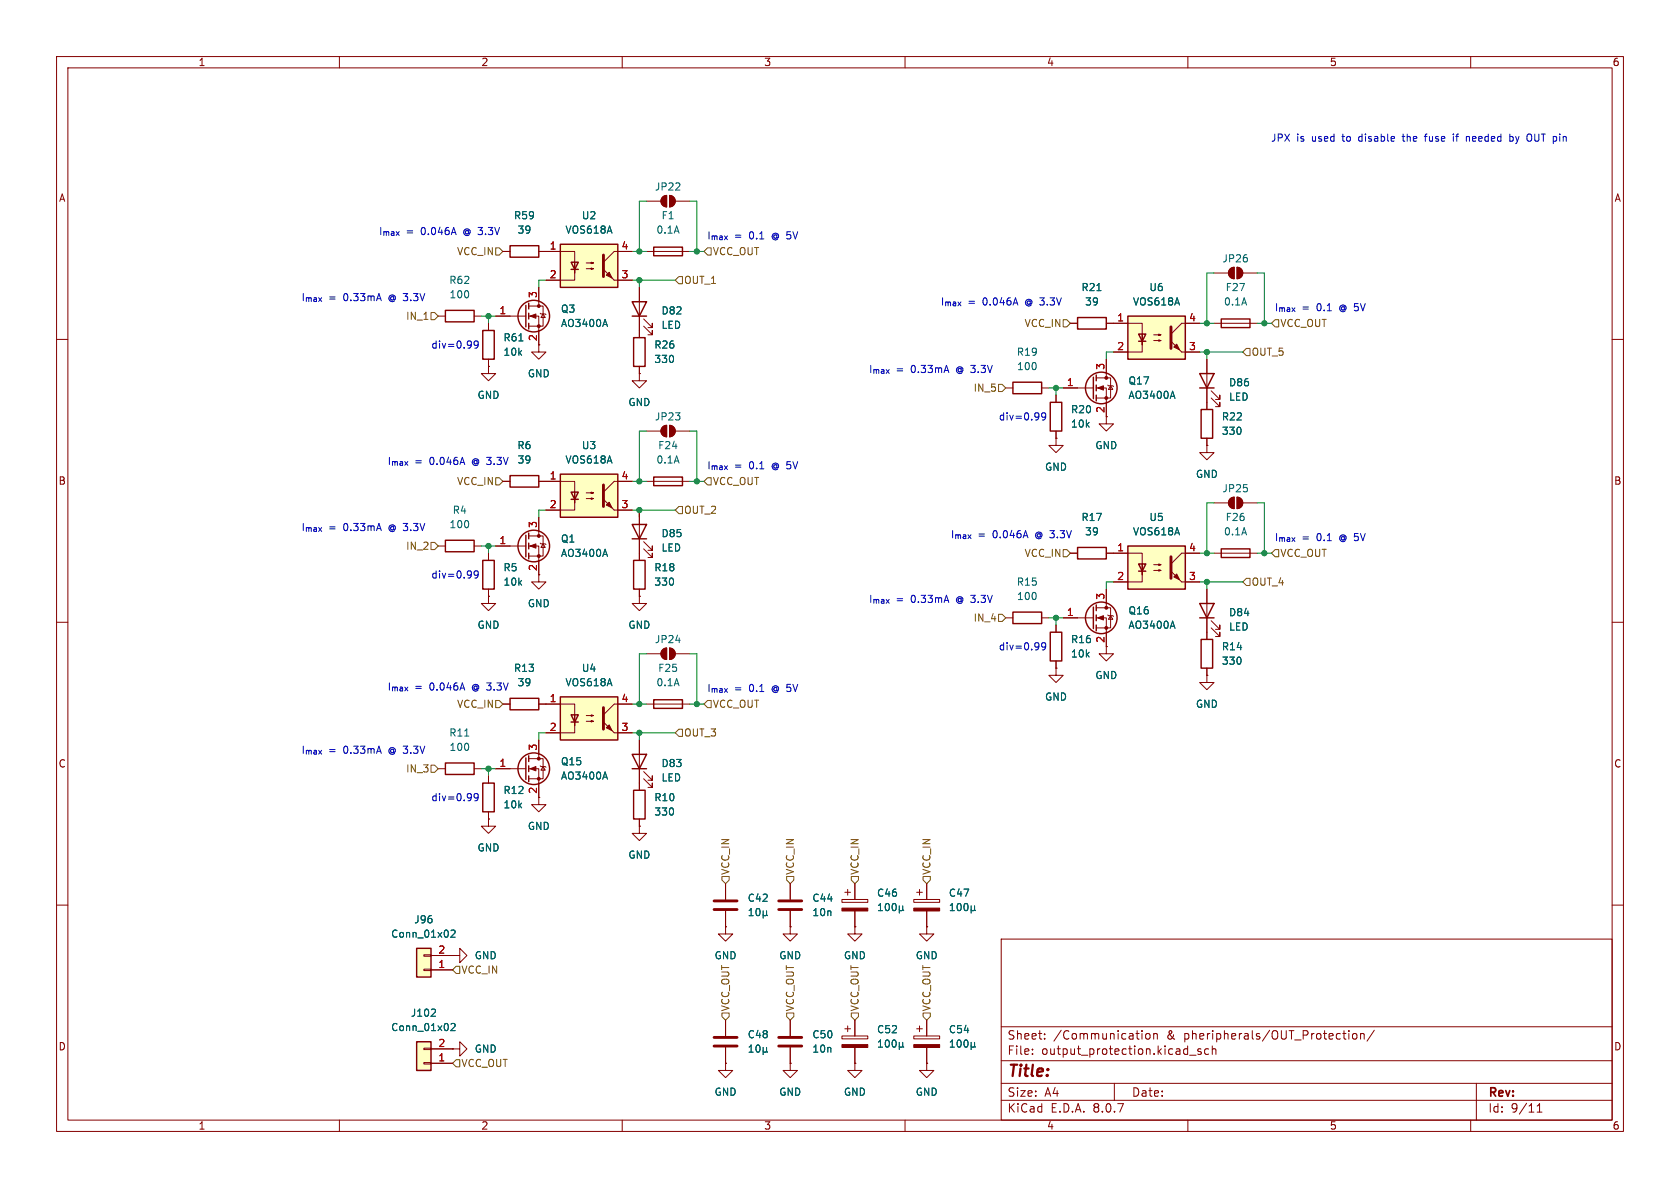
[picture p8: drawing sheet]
<svg xmlns="http://www.w3.org/2000/svg" width="297mm" height="210mm" viewBox="0 0 297 210" stroke-linecap="round" stroke-linejoin="round" font-family="sans-serif">
<g fill="none" stroke="#840000" stroke-width=".18">
<path d="M10 10h277v190h-277zM12 12h273v186h-273zM60 10v2M110 10v2M160 10v2M210 10v2M260 10v2M114.3 35.6h2.5M117.1 34.8l.8-.3v2.1a1.02 1.02 0 0 1-1-.7 1.02 1.02 0 0 1 .2-1.1zM118.4 34.5a1.02 1.02 0 0 1 1 1.1 1.02 1.02 0 0 1-1 1zM119.4 35.6h2.5M88.9 44.5h1.3"/>
<path d="M95.2 44.5h1.3M113 50.8v7.6M113.8 57.7l1.5 1.5v-.8v.8h-.7M113.8 56.4l1.5 1.5v-.7v.7h-.7M10 60h2M186.7 77.5v1.2h1.3l-1.3 1.3-1.3-1.3h1.3M186.7 77.5h.1M186.7 69.9v1.2M186.7 76.2v1.3M188 68.6h5.3M193.8 68.6h1.8v6.3h1.2l-1.2 1.3-1.3-1.3h1.3M193.8 66.8h2.5v3.6h-2.5"/>
<path d="M195.6 63.5v3.3M195.8 68.1l.2 .1h.7l.1 .1M196.3 68.2l.4 .6h-.7zM213.4 78.7v1.3h1.2l-1.2 1.3-1.3-1.3h1.3M213.4 78.7h.1M213.4 63.5v8.9M213.4 77.5v1.2M214.1 70.4l1.5 1.5v-.8v.8h-.7M214.1 69.1l1.5 1.5v-.7v.7h-.7M285 60h2M77.5 96.5h1.2M83.8 96.5h1.3"/>
<path d="M86.4 97.8v1.3M87.6 96.5h5.4M93.5 96.5h1.7v5.1M93.5 94.7h2.5v3.6h-2.5M95.2 91.4v3.3M95.5 96l.1 .1h.8l.1 .2M96 96.1l.4 .7h-.8zM113 90.2v7.6M113.8 97l1.5 1.6v-.8v.8h-.7M113.8 95.8l1.5 1.5v-.8v.8h-.7M189.2 97.8h1.3M195.6 97.8h1.2"/>
<path d="M214.6 97.8h7.6M214.6 88.9h2.6M217.5 88.2l.7-.3v2a1.02 1.02 0 0 1-.9-.6 1.02 1.02 0 0 1 .2-1.1zM218.7 87.9a1.02 1.02 0 0 1 1 1 1.02 1.02 0 0 1-1 1zM219.7 88.9h2.5M10 110h2M86.4 105.4v1.3h1.2l-1.2 1.3-1.3-1.3h1.3M86.4 105.4h.1M86.4 104.1v1.3M113 105.4v1.3h1.3l-1.3 1.3-1.2-1.3h1.2M113 105.4h.1M114.3 115.6h2.5"/>
<path d="M117.1 114.9l.8-.3v2a1.02 1.02 0 0 1-1-.6 1.02 1.02 0 0 1 .2-1.1zM118.4 114.6a1.02 1.02 0 0 1 1 1 1.02 1.02 0 0 1-1 1zM119.4 115.6h2.5M177.8 109.2h1.3M184.1 109.2h1.3M285 110h2M77.5 135.9h1.2M83.8 135.9h1.3M87.6 135.9h5.4M88.9 124.5h1.3M93.5 135.9h1.7v5.1M93.5 134.1h2.5v3.6h-2.5"/>
<path d="M95.2 130.8v3.3M95.2 124.5h1.3M95.5 135.4l.1 .1h.8l.1 .1M96 135.5l.4 .6h-.8zM113 130.8v7.6M113.8 137.7l1.5 1.5v-.8v.8h-.7M113.8 136.4l1.5 1.5v-.7v.7h-.7M114.3 124.5h7.6M10 160h2M177 166h108v32h-108zM285 160h2M60 198v2"/>
<path d="M110 198v2M160 198v2M177 194.5h108M177 191.5h108M177 187.5h108M177 181.5h108M182.5 186.3v.1M182.5 185.5v.1M184.7 183.6v.1M184.7 182.8v.1M197 191.5v3M201.9 182.2v.1"/>
<path d="M202.7 182.8l.3-.1 .3 .3v.4l-.3 .3-.3-.1-.2-.2v-.4zM204 182.8l.2-.1 .3 .1 .1 .9M204 182.7v1M210 198v2M210.3 186.5h1.2M212.3 185.5l-.3-.1-.3 .2 .1 .2 .5 .2v.3h-.6M213.7 185.5l-.5-.1-.2 .3v.4l.1 .2h.6M214.3 185.5l.2-.1 .4 .1 .1 .9M214.3 184.9v1.5M237.4 182.7h.6M237.8 183.7h.2M238.5 182.2v.1"/>
<path d="M238.5 182.7v1M239.2 182.8l.4-.1 .3 .3v.4l-.3 .3-.4-.1-.1-.2v-.4zM240.5 182.8l.2-.1 .4 .1 .1 .9M240.5 182.7v1M243 182.1l-1.3 2M260 198v2M261 191.5v6.5M271.7 196.6h.9M271.7 195.5l.5-.4v1.5"/>
</g>
<g fill="none" stroke="#840000" stroke-width=".25">
<path d="M90.2 43.4h5v2.1h-5zM111.8 53.3h2.5l-1.3 2.6zM111.8 55.9h2.5M185.7 71.1h2v5.1h-2zM193.3 66.7v3.8M193.8 66.3v1M193.8 68.1v1M193.8 69.9v1M212.1 66h2.5l-1.2 2.6zM212.1 68.6h2.5M212.3 72.4h2.1v5.1h-2.1zM78.7 95.5h5.1v2h-5.1z"/>
<path d="M85.3 99.1h2.1v5h-2.1zM93 94.6v3.8M93.5 94.2v1.1M93.5 96v1M93.5 97.8v1M111.8 92.7h2.5l-1.3 2.6zM111.8 95.3h2.5M190.5 96.8h5.1v2h-5.1zM215.9 97h5.1v1.6h-5.1zM179.1 108.2h5v2h-5zM78.7 134.9h5.1v2h-5.1zM90.2 123.4h5v2.1h-5z"/>
<path d="M93 134v3.8M93.5 133.6v1M93.5 135.4v1M93.5 137.2v1M111.8 133.4h2.5l-1.3 2.5zM111.8 135.9h2.5M115.6 123.7h5v1.5h-5z"/>
<circle cx="194.7" cy="68.6" r="2.79"/>
<circle cx="94.4" cy="96.5" r="2.79"/>
<circle cx="94.4" cy="135.9" r="2.79"/>
</g>
<g fill="#840000" stroke="#840000" stroke-width=".18">
<path d="M194.1 68.6l1-.4v.8z"/>
<path d="M93.7 96.5l1-.4v.8z"/>
<path d="M117.1 114.9l.8-.3v2a1.02 1.02 0 0 1-1-.6 1.02 1.02 0 0 1 .2-1.1z"/>
<path d="M118.4 114.6a1.02 1.02 0 0 1 1 1 1.02 1.02 0 0 1-1 1z"/>
<path d="M93.7 135.9l1-.4v.8z"/>
<path d="M217.5 88.2l.7-.3v2a1.02 1.02 0 0 1-.9-.6 1.02 1.02 0 0 1 .2-1.1z"/>
<path d="M218.7 87.9a1.02 1.02 0 0 1 1 1 1.02 1.02 0 0 1-1 1z"/>
<path d="M117.1 34.8l.8-.3v2.1a1.02 1.02 0 0 1-1-.7 1.02 1.02 0 0 1 .2-1.1z"/>
<path d="M118.4 34.5a1.02 1.02 0 0 1 1 1.1 1.02 1.02 0 0 1-1 1z"/>
<circle cx="195.6" cy="70.4" r=".25"/>
<circle cx="195.6" cy="66.8" r=".25"/>
<circle cx="95.2" cy="98.3" r=".25"/>
<circle cx="95.2" cy="94.7" r=".25"/>
<circle cx="95.2" cy="137.7" r=".25"/>
<circle cx="95.2" cy="134.1" r=".25"/>
</g>
<path d="M207.3 69.2l.4 1.2M107 97.1l.4 1.3M82.2 130.1h.7M107 136.5l.4 1.2" fill="none" stroke="#006464" stroke-width=".18"/>
<path d="M99.1 43.2h10.1v7.6h-10.1z" fill="#ffffc2"/>
<path d="M99.1 43.2h10.1v7.6h-10.1zM101 46.4h1.2l-.6 1.2zM101 47.6h1.2M115.6 43.7h5v1.5h-5z" fill="none" stroke="#840000" stroke-width=".25"/>
<path d="M96.5 44.5h5.1v3.8v-1.9M101.6 47.6v1.9h-5.1M103.6 47.5h1.3l-.4 .1v-.2l.4 .1M103.6 46.5h1.3l-.4 .1v-.2l.4 .1M108.6 49.5h3.2M111.8 44.5h-3.2l-1.9 1.9M114.3 44.5h7.6" fill="none" stroke="#840000" stroke-width=".18"/>
<g fill="#840000" stroke="#840000" stroke-width=".18">
<path d="M106.7 47.6l1.9 1.9z"/>
<path d="M107.2 48.6l.5-.5 .5 1z"/>
</g>
<path d="M106.7 45.1v3.8" fill="none" stroke="#840000" stroke-width=".51"/>
<path d="M199.4 55.9h10.1v7.6h-10.1z" fill="#ffffc2"/>
<path d="M190.5 56.1h5.1v2.1h-5.1zM199.4 55.9h10.1v7.6h-10.1zM201.3 59.1h1.3l-.7 1.2zM215.9 56.4h5.1v1.5h-5.1zM179.1 67.6h5v2h-5zM201.3 60.3h1.3" fill="none" stroke="#840000" stroke-width=".25"/>
<g fill="none" stroke="#840000" stroke-width=".18">
<path d="M189.2 57.2h1.3M195.6 57.2h6.3v3.8v-1.9M204 59.2h1.2l-.3 .1v-.2l.3 .1M212.1 57.2h-3.2l-1.9 1.9M214.6 57.2h7.6M214.6 48.3h2.6M217.5 47.5l.7-.3v2.1a1.02 1.02 0 0 1-.9-.7 1.02 1.02 0 0 1 .2-1.1zM218.7 47.2a1.02 1.02 0 0 1 1 1.1 1.02 1.02 0 0 1-1 1zM219.7 48.3h2.5M177.8 68.6h1.3M184.1 68.6h1.3M201.9 60.3v1.9h-5.1"/>
<path d="M204 60.2h1.2l-.3 .1v-.2l.3 .1M208.9 62.2h3.2"/>
</g>
<g fill="#840000" stroke="#840000" stroke-width=".18">
<path d="M207 60.3l1.9 1.9z"/>
<path d="M207.5 61.3l.5-.5 .5 1z"/>
<path d="M217.5 47.5l.7-.3v2.1a1.02 1.02 0 0 1-.9-.7 1.02 1.02 0 0 1 .2-1.1z"/>
<path d="M218.7 47.2a1.02 1.02 0 0 1 1 1.1 1.02 1.02 0 0 1-1 1z"/>
</g>
<path d="M207 57.8v3.8" fill="none" stroke="#840000" stroke-width=".51"/>
<path d="M193.9 51.4h.7" fill="none" stroke="#006464" stroke-width=".18"/>
<path d="M99.1 123.2h10.1v7.6h-10.1z" fill="#ffffc2"/>
<g fill="none" stroke="#840000" stroke-width=".25">
<path d="M78.7 54.9h5.1v2h-5.1zM85.3 58.4h2.1v5.1h-2.1zM93 54v3.8M93.5 53.6v1M93.5 55.4v1M93.5 57.2v1M112 99.1h2v5h-2zM185.7 111.8h2v5h-2zM193.3 107.3v3.8M193.8 106.9v1.1M193.8 108.7v1M193.8 110.5v1"/>
<path d="M212.1 106.7h2.5l-1.2 2.5zM212.1 109.2h2.5M212.3 113h2.1v5.1h-2.1zM99.1 123.2h10.1v7.6h-10.1zM101 126.4h1.2l-.6 1.2zM101 127.6h1.2M112 139.7h2v5.1h-2z"/>
<circle cx="94.4" cy="55.9" r="2.79"/>
<circle cx="194.7" cy="109.2" r="2.79"/>
</g>
<g fill="none" stroke="#840000" stroke-width=".18">
<path d="M77.5 55.9h1.2M83.8 55.9h1.3M86.4 57.2v1.2M87.6 55.9h5.4M93.5 55.9h1.7v6.3h1.3l-1.3 1.3-1.2-1.3h1.2M93.5 54.1h2.5v3.6h-2.5M95.2 50.8v3.3M95.5 55.4l.1 .1h.8l.1 .1M96 55.5l.4 .6h-.8zM86.4 64.8v1.2h1.2l-1.2 1.3-1.3-1.3h1.3M86.4 64.8h.1M86.4 63.5v1.3"/>
<path d="M113 66v1.3h1.3l-1.3 1.3-1.2-1.3h1.2M113 66h.1M114.3 76.2h2.5M117.1 75.5l.8-.3v2a1.02 1.02 0 0 1-1-.6 1.02 1.02 0 0 1 .2-1.1zM118.4 75.2a1.02 1.02 0 0 1 1 1 1.02 1.02 0 0 1-1 1zM119.4 76.2h2.5M113 97.8v1.3M95.2 101.6v1.3h1.3l-1.3 1.2-1.2-1.2h1.2M113 104.1v1.3M186.7 118.1v1.3h1.3l-1.3 1.3-1.3-1.3h1.3M186.7 118.1h.1M186.7 110.5v1.3"/>
<path d="M186.7 116.8v1.3M188 109.2h5.3M193.8 109.2h1.8v6.4h1.2l-1.2 1.2-1.3-1.2h1.3M193.8 107.4h2.5v3.6h-2.5M195.6 104.1v3.3M195.8 108.7l.2 .1h.7l.1 .2M196.3 108.8l.4 .7h-.7zM213.4 119.4v1.3h1.2l-1.2 1.2-1.3-1.2h1.3M213.4 119.4h.1M213.4 104.1v8.9M213.4 118.1v1.3M214.1 111l1.5 1.5v-.7v.7h-.7"/>
<path d="M214.1 109.7l1.5 1.6v-.8v.8h-.7M96.5 124.5h5.1v3.8v-1.9M101.6 127.6v1.9h-5.1M103.6 127.5h1.3l-.4 .1v-.2l.4 .1M103.6 126.5h1.3l-.4 .1v-.2l.4 .1M108.6 129.5h3.2M111.8 124.5h-3.2l-1.9 1.9M113 138.4v1.3M113 146.1v1.2h1.3l-1.3 1.3-1.2-1.3h1.2M113 146.1h.1M113 144.8v1.3M148.8 159h4.6v.5h-4.6z"/>
<path d="M149.4 157.7h1M149.9 157.2v1M151.1 156.2v2.8M161.5 159h4.6v.5h-4.6zM162.1 157.7h1M162.6 157.2v1M163.8 156.2v2.8M151.1 163.8v1.3h1.3l-1.3 1.3-1.2-1.3h1.2M151.1 163.8h.1M151.1 161v2.8M163.8 163.8v1.3h1.3l-1.3 1.3-1.2-1.3h1.2M163.8 163.8h.1"/>
<path d="M163.8 161v2.8M128.3 188v1.2h1.2l-1.2 1.3-1.3-1.3h1.3M128.3 188h.1M128.3 180.3v2.8M128.3 185.2v2.8M139.7 188v1.2h1.3l-1.3 1.3-1.3-1.3h1.3M139.7 188h.1M139.7 180.3v2.8M139.7 185.2v2.8"/>
</g>
<g fill="#840000" stroke="#840000" stroke-width=".18">
<path d="M106.7 127.6l1.9 1.9z"/>
<path d="M107.2 128.7l.5-.6 .5 1.1z"/>
<path d="M194.1 109.2l1-.4v.8z"/>
<path d="M117.1 75.5l.8-.3v2a1.02 1.02 0 0 1-1-.6 1.02 1.02 0 0 1 .2-1.1z"/>
<path d="M118.4 75.2a1.02 1.02 0 0 1 1 1 1.02 1.02 0 0 1-1 1z"/>
<path d="M148.8 160.5h4.6v.5h-4.6z"/>
<path d="M161.5 160.5h4.6v.5h-4.6z"/>
<path d="M93.7 55.9l1-.4v.8z"/>
<circle cx="195.6" cy="111" r=".25"/>
<circle cx="195.6" cy="107.4" r=".25"/>
<circle cx="95.2" cy="57.7" r=".25"/>
<circle cx="95.2" cy="54.1" r=".25"/>
</g>
<path d="M106.7 125.1v3.8M126.2 184.9h4.1M126.2 183.4h4.1M137.7 184.9h4M137.7 183.4h4" fill="none" stroke="#840000" stroke-width=".51"/>
<g fill="none" stroke="#006464" stroke-width=".18">
<path d="M107 56.5l.4 1.2M91.7 60.3h.8M207.3 109.8l.4 1.3M156.7 159.8l.1-.1a.68 .68 0 0 1 .4 .6 .68 .68 0 0 1-.4 .7 .84 .84 0 0 1-.1-1.2zM157.8 159.8l.2-.1a.68 .68 0 0 1 .5 .6 .68 .68 0 0 1-.5 .7l-.2-.1-.1-.4zM169.3 159.8l.2-.1a.68 .68 0 0 1 .4 .6 .68 .68 0 0 1-.4 .7l-.2-.1-.1-.4zM170.5 159.8l.2-.1a.68 .68 0 0 1 .5 .6 .68 .68 0 0 1-.5 .7l-.2-.1-.1-.4zM155.3 161h.7M155.3 160.1l.4-.4v1.3M159 160.8l.2 .2h.2l.2-.2M159 160.1v1.3M159.6 160.8l.2 .2"/>
<path d="M159.6 160.1v.7M168 161h.7M168 160.1l.4-.4v1.3M171.7 160.8l.2 .2h.2l.2-.2M171.7 160.1v1.3M172.3 160.8l.2 .2M172.3 160.1v.7M132.4 186h.8M132.4 185.1l.4-.4v1.3M133.8 184.8l.1-.1a.68 .68 0 0 1 .5 .7 .68 .68 0 0 1-.5 .6 .84 .84 0 0 1-.1-1.2zM134.9 185.8l.2 .2h.2l.2-.2M134.9 185.2v1.2"/>
<path d="M135.5 185.8l.2 .2M135.5 185.2v.6"/>
</g>
<path d="M99.1 83.8h10.1v7.6h-10.1z" fill="#ffffc2"/>
<path d="M90.2 84.1h5v2h-5zM99.1 83.8h10.1v7.6h-10.1zM101 87h1.2l-.6 1.3zM101 88.3h1.2M85.3 138.4h2.1v5.1h-2.1z" fill="none" stroke="#840000" stroke-width=".25"/>
<g fill="none" stroke="#840000" stroke-width=".18">
<path d="M88.9 85.1h1.3M95.2 85.1h6.4v3.8v-1.9M101.6 88.3v1.9h-5.1M103.6 88.1h1.3l-.4 .2v-.3l.4 .1M103.6 87.1h1.3l-.4 .1v-.2l.4 .1M108.6 90.2h3.2M111.8 85.1h-3.2l-1.9 1.9M86.4 137.2v1.2M86.4 144.8v1.3h1.2l-1.2 1.2-1.3-1.2h1.3M86.4 144.8h.1M86.4 143.5v1.3M95.2 141v1.2h1.3l-1.3 1.3-1.2-1.3h1.2"/>
<path d="M128.3 163.8v1.3h1.2l-1.2 1.3-1.3-1.3h1.3M128.3 163.8h.1M161.5 183.1h4.6v.5h-4.6zM162.1 181.9h1M162.6 181.4v1M163.8 180.3v2.8M163.8 185.2v2.8"/>
</g>
<g fill="#840000" stroke="#840000" stroke-width=".18">
<path d="M106.7 88.3l1.9 1.9z"/>
<path d="M107.2 89.3l.5-.5 .5 1z"/>
<path d="M161.5 184.7h4.6v.5h-4.6z"/>
</g>
<path d="M106.7 85.7v3.8" fill="none" stroke="#840000" stroke-width=".51"/>
<path d="M168 185.1h.7M168 184.2l.4-.4v1.3M169.3 184l.2-.2a.68 .68 0 0 1 .4 .7 .68 .68 0 0 1-.4 .6l-.2-.1-.1-.4zM170.5 184l.2-.2a.68 .68 0 0 1 .5 .7 .68 .68 0 0 1-.5 .6l-.2-.1-.1-.4zM171.7 184.9l.2 .2h.2l.2-.2M171.7 184.3v1.2M172.3 184.9l.2 .2M172.3 184.3v.6" fill="none" stroke="#006464" stroke-width=".18"/>
<path d="M199.4 96.5h10.1v7.6h-10.1z" fill="#ffffc2"/>
<path d="M112 59.7h2v5.1h-2zM115.6 84.3h5v1.6h-5zM199.4 96.5h10.1v7.6h-10.1zM201.3 99.7h1.3l-.7 1.3zM201.3 101h1.3" fill="none" stroke="#840000" stroke-width=".25"/>
<g fill="none" stroke="#840000" stroke-width=".18">
<path d="M113 58.4v1.3M113 64.8v1.2M114.3 85.1h7.6M196.8 97.8h5.1v3.8v-1.9M204 99.8h1.2l-.3 .1v-.2l.3 .1M212.1 97.8h-3.2l-1.9 1.9M201.9 101v1.9h-5.1M204 100.8h1.2l-.3 .2v-.3l.3 .1M208.9 102.9h3.2M148.8 183.1h4.6v.5h-4.6zM149.4 181.9h1M149.9 181.4v1"/>
<path d="M151.1 188v1.2h1.3l-1.3 1.3-1.2-1.3h1.2M151.1 188h.1M151.1 180.3v2.8M151.1 185.2v2.8M163.8 188v1.2h1.3l-1.3 1.3-1.2-1.3h1.2M163.8 188h.1"/>
</g>
<g fill="#840000" stroke="#840000" stroke-width=".18">
<path d="M207 101l1.9 1.9z"/>
<path d="M207.5 102l.5-.5 .5 1z"/>
<path d="M148.8 184.7h4.6v.5h-4.6z"/>
</g>
<path d="M207 98.4v3.8" fill="none" stroke="#840000" stroke-width=".51"/>
<path d="M155.3 185.1h.7M155.3 184.2l.4-.4v1.3M156.7 183.9l.1-.1a.68 .68 0 0 1 .4 .7 .68 .68 0 0 1-.4 .6 .84 .84 0 0 1-.1-1.2zM157.8 184l.2-.2a.68 .68 0 0 1 .5 .7 .68 .68 0 0 1-.5 .6l-.2-.1-.1-.4zM159 184.9l.2 .2h.2l.2-.2M159 184.3v1.2M159.6 184.9l.2 .2M159.6 184.3v.6" fill="none" stroke="#006464" stroke-width=".18"/>
<path d="M73.7 184.2h2.5v5h-2.5z" fill="#ffffc2"/>
<path d="M128.3 156.2v2.8M139.7 156.2v2.8M80 168.9h1.3v-1.3l1.2 1.3-1.2 1.3v-1.3M80 168.9h.1M128.3 161v2.8M139.7 161v2.8M74.9 185.3h1.3v.2h-1.3zM74.9 187.8h1.3v.3h-1.3zM76.2 188h3.8M76.2 185.4h3.8" fill="none" stroke="#840000" stroke-width=".18"/>
<path d="M73.7 184.2h2.5v5h-2.5z" fill="none" stroke="#840000" stroke-width=".25"/>
<path d="M76.9 178.4l.1 .2-.1 .3-.7 .7h.8M132.4 161.9h.8M132.4 161l.4-.4v1.3M133.8 160.7l.1-.1a.68 .68 0 0 1 .5 .6 .68 .68 0 0 1-.5 .7 .84 .84 0 0 1-.1-1.2zM134.9 161.7l.2 .2h.2l.2-.2M134.9 161v1.3M135.5 161.7l.2 .2M135.5 161v.7M79.7 181l.5-.1 .3 .4-.8 .9h.8" fill="none" stroke="#006464" stroke-width=".18"/>
<path d="M126.2 159.3h4.1M137.7 159.3h4M126.2 160.8h4.1M137.7 160.8h4" fill="none" stroke="#840000" stroke-width=".51"/>
<path d="M73.7 167.6h2.5v5.1h-2.5z" fill="#ffffc2"/>
<g fill="none" stroke="#840000" stroke-width=".18">
<path d="M86.4 57.2v1.2M87.6 55.9h2.6M88.9 44.5h1.3M95.2 44.5h3.9M95.2 50.8v2.5M95.2 58.4v2.6M96.5 49.5h2.6M109.2 44.5h2.6M109.2 49.5h2.6M113 50.8v2.5M113 55.9v3.8M189.2 57.2h1.3"/>
<path d="M195.6 57.2h3.8M209.5 57.2h2.6M86.4 64.8h.1M86.4 63.5v1.3M113 66h.1M113 64.8v1.2M186.7 77.5h.1M186.7 69.9v1.2M186.7 76.2v1.3M188 68.6h2.5M195.6 63.5v2.5M195.6 71.1v2.6"/>
<path d="M196.8 62.2h2.6M209.5 62.2h2.6M213.4 78.7h.1M213.4 63.5v2.5M213.4 68.6v3.8M213.4 77.5v1.2M86.4 97.8v1.3M87.6 96.5h2.6M88.9 85.1h1.3M95.2 91.4v2.6M95.2 99.1v2.5M95.2 85.1h3.9"/>
<path d="M96.5 90.2h2.6M109.2 85.1h2.6M109.2 90.2h2.6M113 90.2v2.5M113 95.3v3.8M189.2 97.8h1.3M195.6 97.8h3.8M209.5 97.8h2.6M86.4 105.4h.1M86.4 104.1v1.3M113 105.4h.1M113 104.1v1.3"/>
<path d="M186.7 118.1h.1M186.7 110.5v1.3M186.7 116.8v1.3M188 109.2h2.5M195.6 104.1v2.6M195.6 111.8v2.5M196.8 102.9h2.6M209.5 102.9h2.6M213.4 119.4h.1M213.4 104.1v2.6M213.4 109.2v3.8M213.4 118.1v1.3"/>
<path d="M86.4 137.2v1.2M87.6 135.9h2.6M88.9 124.5h1.3M95.2 130.8v2.6M95.2 138.4v2.6M95.2 124.5h3.9M96.5 129.5h2.6M109.2 124.5h2.6M109.2 129.5h2.6M113 130.8v2.6M113 135.9v3.8M86.4 144.8h.1"/>
<path d="M86.4 143.5v1.3M113 146.1h.1M113 144.8v1.3M128.3 156.2v2.8M139.7 156.2v2.8M151.1 156.2v2.8M163.8 156.2v2.8M74.9 168.8h1.3v.2h-1.3zM74.9 171.3h1.3v.3h-1.3zM76.2 171.5h3.8M76.2 168.9h3.8M80 168.9h.1"/>
<path d="M128.3 163.8h.1M128.3 161v2.8M139.7 163.8v1.3h1.3l-1.3 1.3-1.3-1.3h1.3M139.7 163.8h.1M139.7 161v2.8M151.1 163.8h.1M151.1 161v2.8M163.8 163.8h.1M163.8 161v2.8M76.2 188h3.8M76.2 185.4h3.8M80 185.4h1.3v-1.2l1.2 1.2-1.2 1.3v-1.3"/>
<path d="M80 185.4h.1M128.3 188h.1M128.3 180.3v2.8M128.3 185.2v2.8M139.7 188h.1M139.7 180.3v2.8M139.7 185.2v2.8M151.1 188h.1M151.1 180.3v2.8M151.1 185.2v2.8M163.8 188h.1M163.8 180.3v2.8"/>
<path d="M163.8 185.2v2.8"/>
</g>
<path d="M73.7 167.6h2.5v5.1h-2.5z" fill="none" stroke="#840000" stroke-width=".25"/>
<g fill="none" stroke="#006464" stroke-width=".18">
<path d="M107 56.5l.4 1.2M193.9 51.4h.7M91.7 60.3h.8M207.3 69.2l.4 1.2M107 97.1l.4 1.3M207.3 109.8l.4 1.3M107 136.5l.4 1.2M156.7 159.8l.1-.1a.68 .68 0 0 1 .4 .6 .68 .68 0 0 1-.4 .7 .84 .84 0 0 1-.1-1.2zM157.8 159.8l.2-.1a.68 .68 0 0 1 .5 .6 .68 .68 0 0 1-.5 .7l-.2-.1-.1-.4zM169.3 159.8l.2-.1a.68 .68 0 0 1 .4 .6 .68 .68 0 0 1-.4 .7l-.2-.1-.1-.4zM170.5 159.8l.2-.1a.68 .68 0 0 1 .5 .6 .68 .68 0 0 1-.5 .7l-.2-.1-.1-.4zM76.9 178.4l.1 .2-.1 .3-.7 .7h.8"/>
<path d="M79.7 164.5l.5-.1 .3 .4-.8 .9h.8M132.4 161l.4-.4v1.3M132.4 161.9h.8M133.8 160.7l.1-.1a.68 .68 0 0 1 .5 .6 .68 .68 0 0 1-.5 .7 .84 .84 0 0 1-.1-1.2zM134.9 161v1.3M134.9 161.7l.2 .2h.2l.2-.2M135.5 161v.7M135.5 161.7l.2 .2M155.3 161h.7M155.3 160.1l.4-.4v1.3M159 160.8l.2 .2h.2l.2-.2M159 160.1v1.3"/>
<path d="M159.6 160.8l.2 .2M159.6 160.1v.7M168 161h.7M168 160.1l.4-.4v1.3M171.7 160.8l.2 .2h.2l.2-.2M171.7 160.1v1.3M172.3 160.8l.2 .2M172.3 160.1v.7M79.7 181l.5-.1 .3 .4-.8 .9h.8M132.4 186h.8M132.4 185.1l.4-.4v1.3M133.8 184.8l.1-.1a.68 .68 0 0 1 .5 .7 .68 .68 0 0 1-.5 .6 .84 .84 0 0 1-.1-1.2z"/>
<path d="M134.9 185.8l.2 .2h.2l.2-.2M134.9 185.2v1.2M135.5 185.8l.2 .2M135.5 185.2v.6M155.3 184.2l.4-.4v1.3M155.3 185.1h.7M156.7 183.9l.1-.1a.68 .68 0 0 1 .4 .7 .68 .68 0 0 1-.4 .6 .84 .84 0 0 1-.1-1.2zM157.8 184l.2-.2a.68 .68 0 0 1 .5 .7 .68 .68 0 0 1-.5 .6l-.2-.1-.1-.4zM159 184.3v1.2M159 184.9l.2 .2h.2l.2-.2M159.6 184.3v.6M159.6 184.9l.2 .2"/>
<path d="M168 184.2l.4-.4v1.3M168 185.1h.7M169.3 184l.2-.2a.68 .68 0 0 1 .4 .7 .68 .68 0 0 1-.4 .6l-.2-.1-.1-.4zM170.5 184l.2-.2a.68 .68 0 0 1 .5 .7 .68 .68 0 0 1-.5 .6l-.2-.1-.1-.4zM171.7 184.3v1.2M171.7 184.9l.2 .2h.2l.2-.2M172.3 184.3v.6M172.3 184.9l.2 .2"/>
</g>
<g fill="none" stroke="#725600" stroke-width=".18">
<path d="M76.2 55.2h.6l.7 .7-.7 .6h-.6zM87.6 43.8h.7l.6 .7-.6 .6h-.7zM120 48.9h.6v1.3h-.6l-.6-.7zM125.1 43.8h.6v1.3h-.6l-.6-.6zM188 56.5h.6l.6 .7-.6 .6h-.6zM225.4 56.5h.7v1.3h-.7l-.6-.6zM176.5 67.9h.7l.6 .7-.6 .6h-.7zM220.3 61.6h.7v1.3h-.7l-.6-.7zM76.2 95.9h.6l.7 .6-.7 .7h-.6zM87.6 84.5h.7l.6 .6-.6 .6h-.7zM120 89.5h.6v1.3h-.6l-.6-.6zM125.1 84.5h.6v1.2h-.6l-.6-.6z"/>
<path d="M188 97.2h.6l.6 .6-.6 .6h-.6zM225.4 97.2h.7v1.2h-.7l-.6-.6zM176.5 108.6h.7l.6 .6-.6 .7h-.7zM220.3 102.2h.7v1.3h-.7l-.6-.6zM76.2 135.3h.6l.7 .6-.7 .6h-.6zM87.6 123.8h.7l.6 .7-.6 .6h-.7zM119.4 129.5l.6-.6h.6v1.3h-.6zM125.1 123.8h.6v1.3h-.6l-.6-.6zM127.6 154.9h1.3v.7l-.6 .6-.7-.6zM139.1 154.9h1.2v.7l-.6 .6-.6-.6zM150.5 154.9h1.3v.7l-.7 .6-.6-.6zM163.2 154.9h1.3v.7l-.7 .6-.6-.6z"/>
<path d="M80 171.5l.6-.7h.7v1.3h-.7zM127.6 179.1h1.3v.6l-.6 .6-.7-.6zM139.1 179.1h1.2v.6l-.6 .6-.6-.6zM150.5 179.1h1.3v.6l-.7 .6-.6-.6zM163.2 179.1h1.3v.6l-.7 .6-.6-.6zM80.6 187.3h.7v1.3h-.7l-.6-.6z"/>
</g>
<g fill="none" stroke="#0000c2" stroke-width=".18">
<path d="M247.9 24.1h.5M248 23.7l.1 1.2M251.8 24.1h.5M252.3 23.7l-.3 .2v1.1M256.9 23.7v.1M256.9 24.1v.9M257.4 24.1h.4M259.4 24.1l.4 .2v.7M266.9 24.2l.4-.1 .2 .3-.1 .5h-.5M266.9 23.7v1.3M84.5 60.8l-.2 .3-.4-.1-.1-.2 .1-.5h.4l.2 .1a.84 .84 0 0 1-.3 1.1h-.3M184.9 73.5l-.3 .3-.3-.1-.2-.2 .2-.5h.3l.2 .1a.84 .84 0 0 1-.3 1.1h-.2"/>
<path d="M84.5 101.5l-.2 .2-.4-.1-.1-.1 .1-.5 .4-.1 .2 .1a.84 .84 0 0 1-.3 1.2h-.3M184.9 114.2l-.3 .2-.3-.1-.2-.1 .2-.5 .3-.1 .2 .1a.84 .84 0 0 1-.3 1.2h-.2M84.5 140.8l-.2 .3-.4-.1-.1-.2 .1-.5h.4l.2 .1a.84 .84 0 0 1-.3 1.2h-.3"/>
</g>
<g fill="none" stroke="#009600" stroke-width=".18">
<path d="M114.3 35.6h-1.3v8.9M121.9 35.6h1.3v8.9M85.1 55.9h2.5M86.4 55.9v1.3M96.5 49.5h-1.3v1.3M111.8 49.5h7.6M111.8 44.5h2.5M113 49.5v1.3M121.9 44.5h2.6M212.1 57.2h2.5M214.6 48.3h-1.2v8.9M222.2 48.3h1.3v8.9"/>
<path d="M222.2 57.2h2.6M114.3 76.2h-1.3v8.9M121.9 76.2h1.3v8.9M185.4 68.6h2.6M186.7 68.6v1.3M196.8 62.2h-1.2v1.3M212.1 62.2h7.6M213.4 62.2v1.3M85.1 96.5h2.5M86.4 96.5v1.3M96.5 90.2h-1.3v1.2M111.8 85.1h2.5"/>
<path d="M111.8 90.2h7.6M113 90.2v1.2M121.9 85.1h2.6M212.1 97.8h2.5M214.6 88.9h-1.2v8.9M222.2 88.9h1.3v8.9M222.2 97.8h2.6M114.3 115.6h-1.3v8.9M121.9 115.6h1.3v8.9M185.4 109.2h2.6M186.7 109.2v1.3M196.8 102.9h-1.2v1.2"/>
<path d="M212.1 102.9h7.6M213.4 102.9v1.2M85.1 135.9h2.5M86.4 135.9v1.3M96.5 129.5h-1.3v1.3M111.8 124.5h2.5M111.8 129.5h7.6M113 129.5v1.3M121.9 124.5h2.6"/>
</g>
<g fill="#009600" stroke="#009600" stroke-width=".18">
<circle cx="123.2" cy="85.1" r=".46"/>
<circle cx="123.2" cy="124.5" r=".46"/>
<circle cx="186.7" cy="109.2" r=".46"/>
<circle cx="186.7" cy="68.6" r=".46"/>
<circle cx="113" cy="44.5" r=".46"/>
<circle cx="113" cy="49.5" r=".46"/>
<circle cx="123.2" cy="44.5" r=".46"/>
<circle cx="213.4" cy="62.2" r=".46"/>
<circle cx="213.4" cy="57.2" r=".46"/>
<circle cx="223.5" cy="57.2" r=".46"/>
<circle cx="113" cy="90.2" r=".46"/>
<circle cx="86.4" cy="96.5" r=".46"/>
<circle cx="113" cy="129.5" r=".46"/>
<circle cx="86.4" cy="135.9" r=".46"/>
<circle cx="113" cy="124.5" r=".46"/>
<circle cx="213.4" cy="102.9" r=".46"/>
<circle cx="213.4" cy="97.8" r=".46"/>
<circle cx="223.5" cy="97.8" r=".46"/>
<circle cx="86.4" cy="55.9" r=".46"/>
<circle cx="113" cy="85.1" r=".46"/>
</g>
<text font-size="2.8" fill="#840000" x="178" y="190.9">Title:</text>
<g font-size="2.1" fill="#840000">
<text x="178" y="184">Sheet:</text>
<text x="186.2" y="184">/Communication</text>
<text x="206.3" y="184">&amp;</text>
<text x="209.5" y="184">pheripherals/OUT_Protection/</text>
<text x="178" y="186.7">File:</text>
<text x="184.1" y="186.7">output_protection.kicad_sch</text>
<text x="178" y="196.9">KiCad</text>
<text x="178" y="194.1">Size:</text>
<text x="184.7" y="194.1">A4</text>
<text x="185.7" y="196.9">E.D.A.</text>
<text x="193.3" y="196.9">8.0.7</text>
<text x="200" y="194.1">Date:</text>
<text x="263" y="194.3">Rev:</text>
<text x="263" y="196.9">Id:</text>
<text x="267.1" y="196.9">9/11</text>
</g>
<g font-size="1.8" fill="#840000">
<text x="35" y="11.9">1</text>
<text x="85" y="11.9">2</text>
<text x="135" y="11.9">3</text>
<text x="185" y="11.9">4</text>
<text x="235" y="11.9">5</text>
<text x="285" y="11.9">6</text>
<text x="10.3" y="35.9">A</text>
<text x="285.3" y="35.9">A</text>
<text x="10.3" y="85.9">B</text>
<text x="285.3" y="85.9">B</text>
<text x="10.3" y="135.9">C</text>
<text x="285.3" y="135.9">C</text>
<text x="10.3" y="185.9">D</text>
<text x="285.3" y="185.9">D</text>
<text x="35" y="199.9">1</text>
<text x="85" y="199.9">2</text>
<text x="135" y="199.9">3</text>
<text x="185" y="199.9">4</text>
<text x="235" y="199.9">5</text>
<text x="285" y="199.9">6</text>
</g>
<g font-size="1.8" fill="#0000c2">
<text x="224.6" y="25.3">JPX</text>
<text x="229.2" y="25.3">is</text>
<text x="232" y="25.3">used</text>
<text x="237.6" y="25.3">to</text>
<text x="240.7" y="25.3">disable</text>
<text x="248.7" y="25.3">the</text>
<text x="252.8" y="25.3">fuse</text>
<text x="258" y="25.3">if</text>
<text x="260.5" y="25.3">needed</text>
<text x="268.3" y="25.3">by</text>
<text x="271.6" y="25.3">OUT pin</text>
<text x="66.9" y="41.8">I_{max}</text>
<text x="71.8" y="41.8">=</text>
<text x="74.5" y="41.8">0.046A</text>
<text x="82.2" y="41.8">@ 3.3V</text>
<text x="124.9" y="42.5">I_{max}</text>
<text x="129.8" y="42.5">=</text>
<text x="132.6" y="42.5">0.1</text>
<text x="136.8" y="42.5">@ 5V</text>
<text x="53.2" y="53.4">I_{max}</text>
<text x="58.1" y="53.4">=</text>
<text x="60.8" y="53.4">0.33mA</text>
<text x="69" y="53.4">@ 3.3V</text>
<text x="166.2" y="54.2">I_{max}</text>
<text x="171.1" y="54.2">=</text>
<text x="173.8" y="54.2">0.046A</text>
<text x="181.5" y="54.2">@ 3.3V</text>
<text x="225.3" y="55.2">I_{max}</text>
<text x="230.1" y="55.2">=</text>
<text x="232.9" y="55.2">0.1</text>
<text x="237.1" y="55.2">@ 5V</text>
<text x="76.2" y="61.8">div=0.99</text>
<text x="153.5" y="66.1">I_{max}</text>
<text x="158.4" y="66.1">=</text>
<text x="161.2" y="66.1">0.33mA</text>
<text x="169.3" y="66.1">@ 3.3V</text>
<text x="176.5" y="74.5">div=0.99</text>
<text x="68.4" y="82.4">I_{max}</text>
<text x="73.3" y="82.4">=</text>
<text x="76.1" y="82.4">0.046A</text>
<text x="83.8" y="82.4">@ 3.3V 39</text>
<text x="124.9" y="83.2">I_{max}</text>
<text x="129.8" y="83.2">=</text>
<text x="132.6" y="83.2">0.1</text>
<text x="136.8" y="83.2">@ 5V</text>
<text x="53.2" y="94.1">I_{max}</text>
<text x="58.1" y="94.1">=</text>
<text x="60.8" y="94.1">0.33mA</text>
<text x="69" y="94.1">@ 3.3V</text>
<text x="168" y="95.4">I_{max}</text>
<text x="172.9" y="95.4">=</text>
<text x="175.6" y="95.4">0.046A</text>
<text x="183.3" y="95.4">@ 3.3V</text>
<text x="225.3" y="95.9">I_{max}</text>
<text x="230.1" y="95.9">=</text>
<text x="232.9" y="95.9">0.1</text>
<text x="237.1" y="95.9">@ 5V</text>
<text x="76.2" y="102.5">div=0.99</text>
<text x="153.5" y="106.8">I_{max}</text>
<text x="158.4" y="106.8">=</text>
<text x="161.2" y="106.8">0.33mA</text>
<text x="169.3" y="106.8">@ 3.3V</text>
<text x="176.5" y="115.2">div=0.99</text>
<text x="68.4" y="122.3">I_{max}</text>
<text x="73.3" y="122.3">=</text>
<text x="76.1" y="122.3">0.046A</text>
<text x="83.8" y="122.3">@ 3.3V</text>
<text x="124.9" y="122.5">I_{max}</text>
<text x="129.8" y="122.5">=</text>
<text x="132.6" y="122.5">0.1</text>
<text x="136.8" y="122.5">@ 5V</text>
<text x="53.2" y="133.5">I_{max}</text>
<text x="58.1" y="133.5">=</text>
<text x="60.8" y="133.5">0.33mA</text>
<text x="69" y="133.5">@ 3.3V</text>
<text x="76.2" y="141.8">div=0.99</text>
</g>
<g font-size="1.8" fill="#006464">
<text x="115.7" y="33.9">JP22</text>
<text x="90.8" y="39">R59</text>
<text x="91.4" y="41.5">39</text>
<text x="99.9" y="41.5">VOS618A</text>
<text x="102.8" y="39">U2</text>
<text x="116" y="41.5">0.1A</text>
<text x="116.9" y="39">F1</text>
<text x="216" y="46.6">JP26</text>
<text x="79.3" y="50.4">R62</text>
<text x="79.4" y="52.9">100</text>
<text x="191.1" y="51.7">R21</text>
<text x="203.1" y="51.7">U6</text>
<text x="216.6" y="51.7">F27</text>
<text x="99.1" y="58">AO3400A</text>
<text x="99.1" y="55.5">Q3</text>
<text x="116.8" y="58.3">LED</text>
<text x="116.8" y="55.8">D82</text>
<text x="191.7" y="54.2">39</text>
<text x="200.2" y="54.2">VOS618A</text>
<text x="216.3" y="54.2">0.1A</text>
<text x="88.9" y="63.1">10k</text>
<text x="88.9" y="60.6">R61</text>
<text x="115.6" y="64.4">330</text>
<text x="115.6" y="61.8">R26</text>
<text x="179.7" y="63.1">R19</text>
<text x="179.7" y="65.6">100</text>
<text x="84.3" y="70.7">GND</text>
<text x="93.2" y="66.9">GND</text>
<text x="111" y="72">GND</text>
<text x="199.4" y="68.2">Q17</text>
<text x="199.4" y="70.7">AO3400A</text>
<text x="217.2" y="71">LED</text>
<text x="217.2" y="68.5">D86</text>
<text x="115.7" y="74.5">JP23</text>
<text x="189.2" y="75.8">10k</text>
<text x="189.2" y="73.3">R20</text>
<text x="215.9" y="77.1">330</text>
<text x="215.9" y="74.5">R22</text>
<text x="91.4" y="79.6">R6</text>
<text x="91.4" y="82.1">39</text>
<text x="99.9" y="82.1">VOS618A</text>
<text x="102.8" y="79.6">U3</text>
<text x="116" y="82.1">0.1A</text>
<text x="116.3" y="79.6">F24</text>
<text x="184.7" y="83.4">GND</text>
<text x="193.5" y="79.6">GND</text>
<text x="211.3" y="84.7">GND</text>
<text x="216" y="87.2">JP25</text>
<text x="79.4" y="93.6">100</text>
<text x="79.9" y="91">R4</text>
<text x="116.8" y="95.2">D85</text>
<text x="191.1" y="92.3">R17</text>
<text x="191.7" y="94.8">39</text>
<text x="200.2" y="94.8">VOS618A</text>
<text x="203.1" y="92.3">U5</text>
<text x="216.3" y="94.8">0.1A</text>
<text x="216.6" y="92.3">F26</text>
<text x="88.9" y="101.2">R5</text>
<text x="99.1" y="98.7">AO3400A</text>
<text x="99.1" y="96.1">Q1</text>
<text x="115.6" y="101.2">R18</text>
<text x="116.8" y="97.7">LED</text>
<text x="88.9" y="103.7">10k</text>
<text x="93.2" y="107.5">GND</text>
<text x="115.6" y="103.7">330</text>
<text x="179.7" y="103.7">R15</text>
<text x="179.7" y="106.3">100</text>
<text x="84.3" y="111.4">GND</text>
<text x="111" y="111.4">GND</text>
<text x="115.7" y="113.9">JP24</text>
<text x="189.2" y="113.9">R16</text>
<text x="199.4" y="108.8">Q16</text>
<text x="199.4" y="111.4">AO3400A</text>
<text x="217.2" y="111.7">LED</text>
<text x="217.2" y="109.1">D84</text>
<text x="90.8" y="119">R13</text>
<text x="102.8" y="119">U4</text>
<text x="116.3" y="119">F25</text>
<text x="189.2" y="116.4">10k</text>
<text x="215.9" y="117.7">330</text>
<text x="215.9" y="115.2">R14</text>
<text x="91.4" y="121.5">39</text>
<text x="99.9" y="121.5">VOS618A</text>
<text x="116" y="121.5">0.1A</text>
<text x="184.7" y="124.1">GND</text>
<text x="193.5" y="120.2">GND</text>
<text x="211.3" y="125.3">GND</text>
<text x="79.3" y="130.4">R11</text>
<text x="79.4" y="132.9">100</text>
<text x="99.1" y="135.5">Q15</text>
<text x="116.8" y="135.8">D83</text>
<text x="88.9" y="143.1">10k</text>
<text x="88.9" y="140.6">R12</text>
<text x="99.1" y="138">AO3400A</text>
<text x="115.6" y="141.8">R10</text>
<text x="116.8" y="138.3">LED</text>
<text x="93.2" y="146.9">GND</text>
<text x="115.6" y="144.4">330</text>
<text x="84.3" y="150.7">GND</text>
<text x="111" y="152">GND</text>
<text x="132.1" y="159.6">C42</text>
<text x="143.5" y="159.6">C44</text>
<text x="154.9" y="158.7">C46</text>
<text x="167.6" y="158.7">C47</text>
<text x="69.1" y="166">Conn_01x02</text>
<text x="73.1" y="163.4">J96</text>
<text x="143.5" y="162.2">10n</text>
<text x="83.8" y="169.8">GND</text>
<text x="126.2" y="169.8">GND</text>
<text x="137.7" y="169.8">GND</text>
<text x="149.1" y="169.8">GND</text>
<text x="161.8" y="169.8">GND</text>
<text x="72.5" y="179.9">J102</text>
<text x="69.1" y="182.5">Conn_01x02</text>
<text x="132.1" y="183.7">C48</text>
<text x="143.5" y="183.7">C50</text>
<text x="154.9" y="182.9">C52</text>
<text x="167.6" y="182.9">C54</text>
<text x="83.8" y="186.3">GND</text>
<text x="143.5" y="186.3">10n</text>
<text x="126.2" y="193.9">GND</text>
<text x="137.7" y="193.9">GND</text>
<text x="149.1" y="193.9">GND</text>
<text x="161.8" y="193.9">GND</text>
</g>
<g font-size="1.8" fill="#725600">
<text x="80.7" y="45.3">VCC_IN</text>
<text x="125.9" y="45.3">VCC_OUT</text>
<text x="120.8" y="50.4">OUT_1</text>
<text x="71.7" y="56.7">IN_1</text>
<text x="181" y="58">VCC_IN</text>
<text x="226.3" y="58">VCC_OUT</text>
<text x="221.2" y="63.1">OUT_5</text>
<text x="172" y="69.4">IN_5</text>
<text x="80.7" y="86">VCC_IN</text>
<text x="125.9" y="86">VCC_OUT</text>
<text x="120.8" y="91">OUT_2</text>
<text x="71.7" y="97.4">IN_2</text>
<text x="181" y="98.7">VCC_IN</text>
<text x="226.3" y="98.7">VCC_OUT</text>
<text x="221.2" y="103.7">OUT_4</text>
<text x="172" y="110.1">IN_4</text>
<text x="80.7" y="125.3">VCC_IN</text>
<text x="125.9" y="125.3">VCC_OUT</text>
<text x="120.8" y="130.4">OUT_3</text>
<text x="71.7" y="136.8">IN_3</text>
<text x="129.1" y="154.7" transform="rotate(-90 129.1 154.7)">VCC_IN</text>
<text x="140.6" y="154.7" transform="rotate(-90 140.6 154.7)">VCC_IN</text>
<text x="152" y="154.7" transform="rotate(-90 152 154.7)">VCC_IN</text>
<text x="164.7" y="154.7" transform="rotate(-90 164.7 154.7)">VCC_IN</text>
<text x="81.5" y="172.3">VCC_IN</text>
<text x="129.1" y="178.9" transform="rotate(-90 129.1 178.9)">VCC_OUT</text>
<text x="140.6" y="178.9" transform="rotate(-90 140.6 178.9)">VCC_OUT</text>
<text x="152" y="178.9" transform="rotate(-90 152 178.9)">VCC_OUT</text>
<text x="164.7" y="178.9" transform="rotate(-90 164.7 178.9)">VCC_OUT</text>
<text x="81.5" y="188.8">VCC_OUT</text>
</g>
<g font-size="1.8" fill="#a90000">
<text x="97.1" y="44.2">1</text>
<text x="109.8" y="44.2">4</text>
<text x="95" y="52.8" transform="rotate(-90 95 52.8)">3</text>
<text x="97.1" y="49.3">2</text>
<text x="109.8" y="49.3">3</text>
<text x="88.2" y="55.6">1</text>
<text x="197.4" y="56.9">1</text>
<text x="210.1" y="56.9">4</text>
<text x="95" y="60.4" transform="rotate(-90 95 60.4)">2</text>
<text x="195.3" y="65.5" transform="rotate(-90 195.3 65.5)">3</text>
<text x="197.4" y="62">2</text>
<text x="210.1" y="62">3</text>
<text x="188.5" y="68.3">1</text>
<text x="195.3" y="73.1" transform="rotate(-90 195.3 73.1)">2</text>
<text x="97.1" y="84.8">1</text>
<text x="97.1" y="89.9">2</text>
<text x="109.8" y="89.9">3</text>
<text x="109.8" y="84.8">4</text>
<text x="95" y="93.4" transform="rotate(-90 95 93.4)">3</text>
<text x="88.2" y="96.3">1</text>
<text x="95" y="101" transform="rotate(-90 95 101)">2</text>
<text x="197.4" y="97.5">1</text>
<text x="210.1" y="97.5">4</text>
<text x="195.3" y="106.1" transform="rotate(-90 195.3 106.1)">3</text>
<text x="197.4" y="102.6">2</text>
<text x="210.1" y="102.6">3</text>
<text x="188.5" y="109">1</text>
<text x="195.3" y="113.7" transform="rotate(-90 195.3 113.7)">2</text>
<text x="97.1" y="124.2">1</text>
<text x="109.8" y="124.2">4</text>
<text x="97.1" y="129.3">2</text>
<text x="109.8" y="129.3">3</text>
<text x="88.2" y="135.6">1</text>
<text x="95" y="132.8" transform="rotate(-90 95 132.8)">3</text>
<text x="95" y="140.4" transform="rotate(-90 95 140.4)">2</text>
<text x="77.4" y="171.2">1</text>
<text x="77.4" y="168.7">2</text>
<text x="77.4" y="185.2">2</text>
<text x="77.4" y="187.7">1</text>
</g>
</svg>
